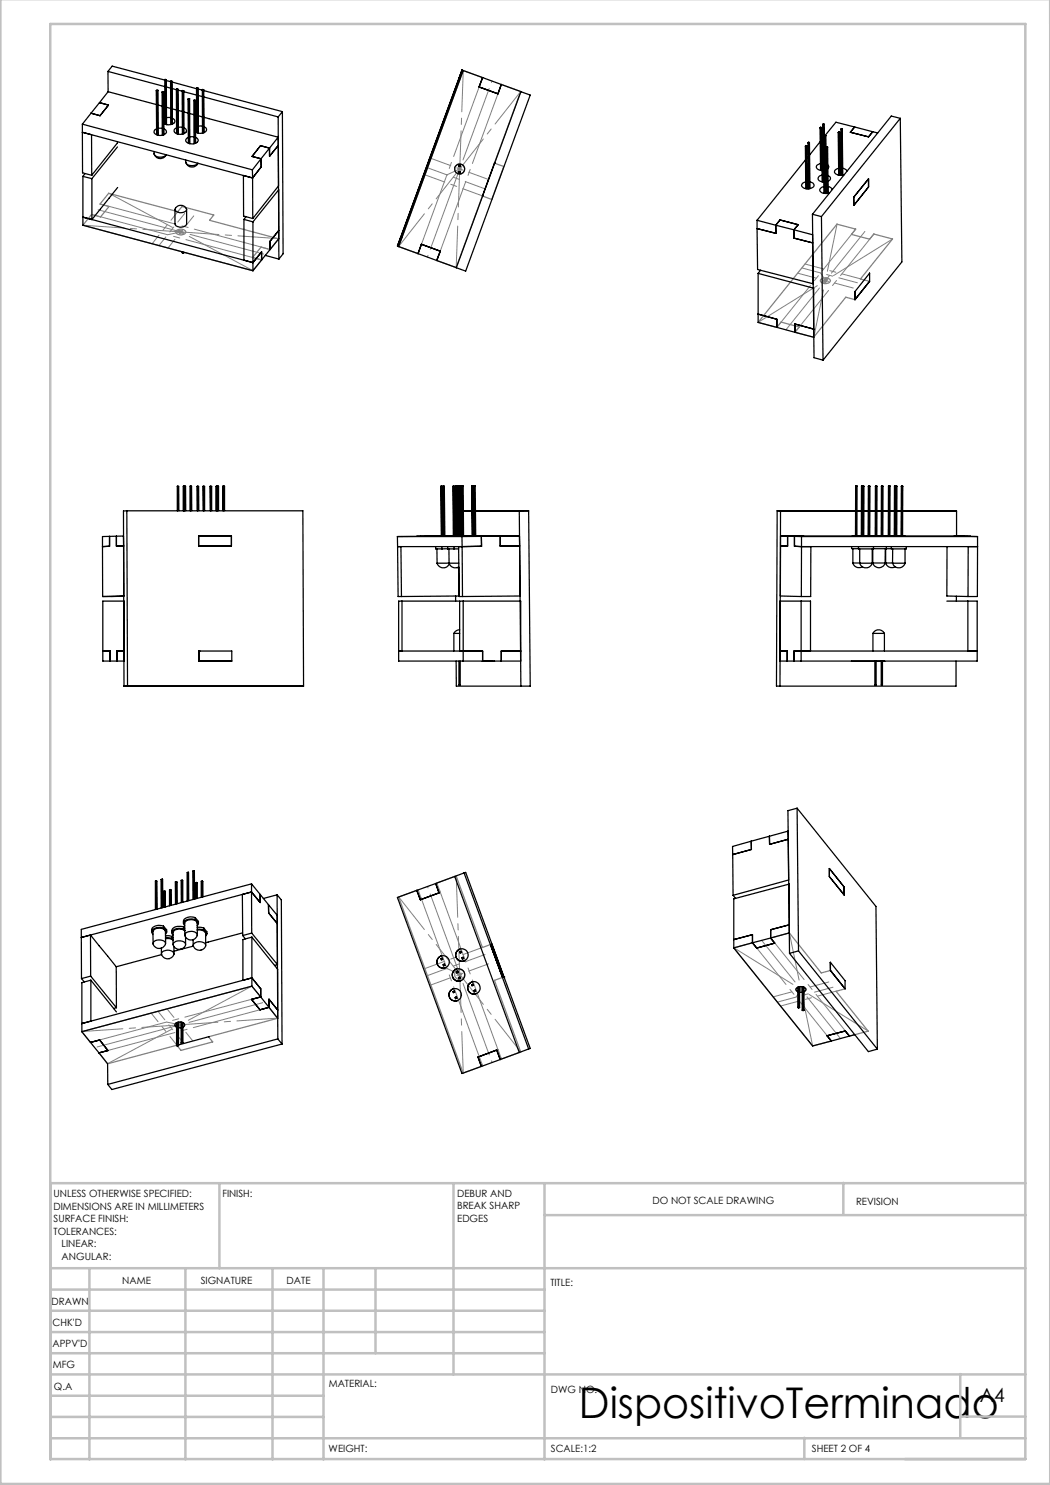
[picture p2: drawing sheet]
<svg xmlns="http://www.w3.org/2000/svg" width="210mm" height="297mm" viewBox="0 0 210 297" stroke-linecap="round" stroke-linejoin="round" font-family="sans-serif">
<g fill="none" stroke="#808080" stroke-width=".2">
<path d="M91.4 33.8h1M91.6 33.4l.7 .7M91.9 33.3v1M92.3 33.4l-.7 .7M35.7 46.4h1M35.8 46l.7 .7M36.2 45.9v1M36.5 46l-.7 .7M164.6 56.1h1M164.7 55.8l.7 .7M165.1 55.6v1.1M165.4 55.8l-.7 .7"/>
<path d="M91.4 194.9h1M91.6 194.6l.7 .7M91.9 194.4v1M92.3 194.6l-.7 .7M159.7 197.9h1M159.8 197.6l.7 .7M160.2 197.4v1M160.5 197.6l-.7 .7M35.5 205h.9M35.6 204.6l.7 .7M35.9 204.5v1M36.3 204.6l-.7 .7"/>
</g>
<g fill="none" stroke="#808080" stroke-width=".25">
<path d="M92.6 14.1l3.9 1.4-.7 1.9 3.8 1.4 .7-1.9 3.8 1.4-5.2 14.3 1.9 .7-2.4 6.6-1.9-.7-5.3 14.3-3.9-1.4 .8-1.9-3.8-1.3-.7 1.8-3.9-1.4zM21.7 38.7l13.9 3.6 .8-1 6.4 1.7-.9 1.1 13.8 3.7-1.7 2.1-1.8-.5-1.7 2.1 1.8 .5-1.7 2.1-34-9.1 1.7-2.1 1.8 .5 1.7-2.1-1.8-.5zM35.3 46.1a1.23 1.23 0 0 1 1.8 .3 1.13 1.13 0 0 1-1.9 0zM164.2 55.8a1.27 1.27 0 0 1 1.9 .3 1.11 1.11 0 0 1-1 .6 1.11 1.11 0 0 1-1-.6zM167.4 44.8l3.7 1-.8 1.1 3.6 .9 .9-1 3.7 1-6.4 8 1.8 .5-2.9 3.6-1.8-.5-6.5 8-3.7-.9 .8-1.1-3.6-1-.8 1.1-3.8-1zM79.7 179.4l3.9-1.4 .7 1.9 3.8-1.4-.8-1.9 3.9-1.4 5.3 14.3 1.9-.7 2.4 6.6-1.9 .7 5.2 14.3-3.8 1.4-.7-1.9-3.8 1.4 .7 1.9-3.9 1.4zM146.8 189.6l3.7-1 .8 1 3.6-1-.8-1 3.8-1 6.4 8 1.8-.5 2.9 3.7-1.8 .5 6.4 7.9-3.7 1-.8-1-3.7 .9 .9 1.1-3.8 1zM159.4 197.5a1.13 1.13 0 0 1 1.8 .5 1.22 1.22 0 0 1-2-.1zM16.4 206.3l34-9.1 1.7 2.2-1.8 .5 1.7 2.1 1.8-.5 1.7 2.2-13.8 3.7 .8 1-6.3 1.7-.9-1-13.8 3.7-1.7-2.2 1.8-.5-1.7-2.1-1.8 .5zM35.1 204.7a1.24 1.24 0 0 1 1.9 .3 1.18 1.18 0 0 1-2 0z"/>
<circle cx="91.9" cy="33.8" r="1"/>
<circle cx="91.9" cy="194.9" r="1"/>
</g>
<g fill="none" stroke="#c0c0c0" stroke-width=".5">
<path d="M.1 -.1v296.9h209.9v-296.9M10.1 4.8h195v287h-195zM43.9 236.6v17M90.7 236.6v38.3M108.9 236.6v55.3M168.7 236.6v6.3M205.1 236.6h-195v55.3M10.1 253.6h195M10.1 257.9h98.8M17.9 253.6v38.3M37.1 253.6v38.3M54.5 253.6v38.3"/>
<path d="M64.7 253.6v38.3M75.1 253.6v17M108.9 243h96.2M10.1 270.6h98.8M10.1 266.4h98.8M10.1 262.1h98.8M10.1 279.1h54.6M10.1 274.9h195M192.1 274.8v12.7M10.1 287.7h195M10.1 283.4h54.6M160.9 287.5v4.3"/>
<path d="M192.1 283.3h13"/>
</g>
<path d="M16.6 45l39.2 2.7M16.4 206.3l39.2-2.7" fill="none" stroke="#808080" stroke-width=".2" stroke-dasharray="15.2 1.3 1.3 1.3" stroke-dashoffset="7"/>
<path d="M21.7 38.6l28.9 15.5M21.5 212.7l28.9-15.5" fill="none" stroke="#808080" stroke-width=".2" stroke-dasharray="15.2 1.3 1.3 1.3" stroke-dashoffset=".8"/>
<path d="M167.4 44.8l-4.6 22.6M162.5 209.2l-4.6-22.6" fill="none" stroke="#808080" stroke-width=".2" stroke-dasharray="15.2 1.3 1.3 1.3" stroke-dashoffset="5.6"/>
<path d="M178.5 47.8l-26.8 16.7M173.6 206.2l-26.8-16.7" fill="none" stroke="#808080" stroke-width=".2" stroke-dasharray="15.2 1.3 1.3 1.3" stroke-dashoffset="1.3"/>
<path d="M79.7 49.3l24.5-31M91.2 53.5l1.5-39.4M79.7 179.4l24.5 31M91.2 175.2l1.5 39.4" fill="none" stroke="#808080" stroke-width=".2" stroke-dasharray="15.2 1.3 1.3 1.3" stroke-dashoffset="6.9"/>
<path d="M91.9 33.8l-.6 1.9M91.9 33.8l-2.5 1.2M36.2 46.4l-1.8-.5M36.2 46.4l-2.7 .5M165.1 56.1l.8-1M165.1 56.1l-1-1.5M91.9 194.9l-.6-1.9M91.9 194.9l-2.5-1.2M160.2 197.9l.8 1M160.2 197.9l-1 1.5M36 205l-1.8 .5M36 205l-2.7-.6" fill="none" stroke="#808080" stroke-width=".2" stroke-dasharray="15.2 1.3 1.3 1.3"/>
<path d="M30.4 48.7l5.2-6.4M31.8 49.1l5.1-6.4M33.6 49.6l5.2-6.4M30.2 202.6l5.2 6.4M31.6 202.2l5.1 6.5M33.4 201.8l5.1 6.4" fill="none" stroke="#808080" stroke-width=".2" stroke-dasharray="15.2 1.3 1.3 1.3" stroke-dashoffset="13"/>
<path d="M52.3 52l-34-9.1M53.2 50.9l-34-9.1M54 49.9l-34-9.1M52.1 199.4l-34 9.1M53 200.4l-34 9.1M53.8 201.5l-34 9.1" fill="none" stroke="#808080" stroke-width=".2" stroke-dasharray="15.2 1.3 1.3 1.3" stroke-dashoffset="-.5"/>
<path d="M159.5 54.6l11.1 3M160.4 53.6l11.1 3M161 52.8l11.1 3M154.6 199.4l11.2-3M155.5 200.4l11.1-3M156.1 201.2l11.1-3" fill="none" stroke="#808080" stroke-width=".2" stroke-dasharray="15.2 1.3 1.3 1.3" stroke-dashoffset="11.4"/>
<path d="M155.4 65.5l15.8-19.7M157.2 65.9l15.8-19.6M159 66.4l15.8-19.6M150.5 188.5l15.8 19.7M152.3 188.1l15.8 19.6M154.1 187.6l15.8 19.6" fill="none" stroke="#808080" stroke-width=".2" stroke-dasharray="15.2 1.3 1.3 1.3" stroke-dashoffset="4.6"/>
<path d="M85 35l11.5 4.2M85.5 33.6l11.5 4.2M86.2 31.7l11.5 4.2M85 193.7l11.5-4.2M85.5 195.1l11.5-4.2M86.2 197l11.5-4.2" fill="none" stroke="#808080" stroke-width=".2" stroke-dasharray="15.2 1.3 1.3 1.3" stroke-dashoffset="11"/>
<path d="M96.5 15.5l-12.9 35.2M98.4 16.2l-12.9 35.2M100.3 16.9l-12.9 35.2M96.5 213.2l-12.9-35.2M98.4 212.5l-12.9-35.2M100.3 211.8l-12.9-35.2" fill="none" stroke="#808080" stroke-width=".2" stroke-dasharray="15.2 1.3 1.3 1.3" stroke-dashoffset="-1.6"/>
<g fill="none" stroke="#000" stroke-width=".25">
<path d="M21.6 14.3v4M21.6 14.3l11.3 3M21.6 14.3l.8-1.1 10.5 2.8M21.6 18.3l-1.7 2.2M21.6 18.3l9.7 2.6M31.3 18.1v8.8M31.3 18.1l.2 .1M31.5 18.2v8.8M31.6 18.1l-.1 .1M31.6 18.1v9M31.6 18.1h-.3M32.4 18.4l.2 .1"/>
<path d="M32.4 18.4l.1 8.7M32.6 18.5l.1 8.5M32.7 18.4h-.3M32.7 18.4l-.1 .1M32.7 18.4l.1 8.5M32.9 16l.1 8.8M32.9 16h.3M33.2 16v8.9M33.3 15.9l-.1 .1M33.3 15.9v9M33.3 15.9l-.4 .1M33.3 17.4l.8 .2"/>
<path d="M33.3 16.1l.8 .2M34.1 16.3l.2 .1M34.1 16.3v8.6M34.3 16.4l.1 8.5M34.4 16.3h-.3M34.4 16.3l-.1 .1M34.4 16.3l.1 8.5M34.4 16.4l4.9 1.3M34.4 17.7l.9 .3M35.3 17.9v8.8M35.3 17.9l.2 .1M35.5 18l.1 8.8"/>
<path d="M35.6 17.8l-.1 .2M35.6 17.8v9M35.6 17.8l-.3 .1M35.6 18l.8 .2M36.4 18.2l.3 .1M36.4 18.2l.1 8.6M36.7 18.3v8.5M36.8 18.2h-.4M36.8 18.2l-.1 .1M36.8 18.2v8.5M36.8 18.3l2.5 .7M37.6 19.8l.1 8.8"/>
<path d="M37.6 19.8l.3 .1M37.9 19.9v8.8M37.9 19.8v.1M37.9 19.8l.1 8.9M37.9 19.8h-.3M39.3 17.7v8.8M39.3 17.7h.2M39.5 17.7l.1 8.9M39.6 17.6l-.1 .1M39.6 17.6l.1 9M39.6 17.6l-.3 .1M39.6 19.1l.9 .2"/>
<path d="M39.6 17.8l.9 .2M40.5 18l.2 .1M40.5 18v8.6M40.7 18.1v8.5M40.7 18h-.2M40.7 18v.1M40.7 18l.1 8.5M40.8 19.4l14.8 4M40.8 18.1l15.7 4.2M91.7 15.9h.1M91.8 15.9l.1 .1M92.4 14h.1"/>
<path d="M92.4 14l-12.9 35.2M92.4 14l.2 .1M92.5 14l-.7 1.9M92.6 14.1l-12.9 35.2M92.6 14.1l3.9 1.4M96.5 15.5l-.7 1.9 3.8 1.4 .7-1.9M96.5 15.5l3.8 1.4M100.3 16.9l3.9 1.4M104.2 18.3l1.8 .7-12.9 35.2-1.8-.7M104.2 18.3l-12.9 35.2M16.5 24.8l34 9.2M16.5 26.5l34 9.1"/>
<path d="M16.5 24.8v1.7M16.5 26.5l1.8 .4v8.2M16.5 26.5v8.1l1.8 .5M16.6 35.3v9.7l34 9.1M16.6 35.3l1.8 .4M17 34.7l-.4 .6M18.2 22.6l-1.7 2.2M18.4 35.7v8.2M19.9 20.5l1.8 .5-1.7 2.1-1.8-.5M19.9 20.5l-1.7 2.1M23.5 28.4v.2l-5.2 6.5M23.5 29.4l-5.1 6.3"/>
<path d="M23.5 37.5l-5.1 6.4M30.8 30.3a1.25 1.25 0 0 0 1.9 1l.5-.3a1.3 1.3 0 0 1-1.2 .7 1.3 1.3 0 0 1-1.2-.8M31.6 25.7h.9M31.6 21l.8 .2M32.7 21.3l.3 .1M32.8 25.7a.62 .62 0 0 1 .5 .7 .62 .62 0 0 1-.6 .6 1.43 1.43 0 0 1-1.9-.6l.1-.3 .4-.3M33 23.6l-.2 .2M33.3 21.4l.8 .3M34.1 23.5l-.8 .1M34.4 21.8l.9 .2M34.5 23.6a.65 .65 0 0 1 .5 .8 .65 .65 0 0 1-.7 .5h-.9l-.6-.2M35.3 25.5a.62 .62 0 0 0-.5 .7 .62 .62 0 0 0 .7 .6 1.34 1.34 0 0 0 1.8-.7l-.2-.3-.3-.3"/>
<path d="M35.6 25.5h.9M35.6 22.1l.8 .2M36.8 22.4l.8 .2M37.1 32a1.25 1.25 0 0 0 2 1l.5-.3a1.3 1.3 0 0 1-1.3 .7 1.3 1.3 0 0 1-1.1-.8M37.6 27.5a.62 .62 0 0 0-.5 .7 .62 .62 0 0 0 .7 .5 1.46 1.46 0 0 0 1.9-.7l-.2-.3-.4-.2M38 27.4h.8M38 22.7l.8 .2M38.8 20.1l.2 .1M38.8 20.1v8.6M39 20.2l.1 8.5M39.1 20.1h-.3M39.1 20.1l-.1 .1"/>
<path d="M39.1 20.1v8.5M39.1 23l.2 .1M39.3 25.3l-.2 .2M39.7 25.3h.8M39.7 23.1l.8 .3M40.8 23.5l14.8 3.9M40.8 25.3a.68 .68 0 0 1 .5 .9 .68 .68 0 0 1-.8 .4l-.6 .1-.8-.3M48.7 35.1v8.1l1.9 .5M50.5 34v1.6M50.5 35.6l.1 8.1M52.2 31.7l-1.7 2.3M52.2 31.7v1.7l-1.7 2.2"/>
<path d="M53.9 29.6l-1.8-.5-1.7 2.2 1.8 .4M53.9 29.6l-1.7 2.1M55.6 27.4l-1.7 2.2M55.6 27.4l.1 1.7M55.6 23.4l.2 28.4M55.7 29.1l-1.8 2.2v-1.7M55.7 29.1v8.1l-5.1 6.5M56.5 22.3l.1 28.5-.8 1M56.5 22.3l-.9 1.1M91.8 33.1h.2v.2h-.2zM91.8 34.3h.2v.3h-.2zM96.5 39.2h.1"/>
<path d="M98.9 32.6h.1M98.9 32.6l-2.4 6.6M161.1 29.2l.2 .1M161.1 29.2v8.5M161.1 32l-9.7 12.1M161.1 36.4a.68 .68 0 0 0-.7 .6 .68 .68 0 0 0 .6 .7 1.5 1.5 0 0 0 1.8-.6l-.2-.4-.6-.3M161.3 29.3v8.4M161.4 29.2l-.1 .1M161.4 29.2v8.6M161.4 29.2l-.2-.1-.1 .1M161.4 36.3h.3M161.6 28.6l.1 9.2"/>
<path d="M161.6 28.6h.2M161.6 31.4l-.2 .2M161.8 28.6l.1 9.1M161.9 28.5l-.2-.1-.1 .2M161.9 28.5l-.1 .1M161.9 28.5l.1 9.2M164 25.6h.2M164 25.6l.1 8.5M164 28.3l-2.1 2.7M164.1 32.7l-.2 .1a.62 .62 0 0 0-.6 .6 .62 .62 0 0 0 .6 .6l.5 .1M164.2 25.6l.1 8.5M164.3 25.5l-.1 .1"/>
<path d="M164.3 25.5l-.2-.1-.1 .2M164.3 25.5l.1 8.6M164.4 27.9h.1M164.4 27.9v8.5M164.4 32.7h.1M164.4 27.9l-.1 .1M164.4 35a.66 .66 0 0 0-.8 .6 .66 .66 0 0 0 .7 .7l.4 .1M164.5 27.8h.1M164.5 24.9l.1 2.9M164.5 27.9l.1 8.5M164.5 24.9h.2M164.6 27.7l-.2 .2"/>
<path d="M164.6 27.8l.2 10.9M164.6 27.8l-.1 .1M164.7 24.9l.1 5.2M164.7 35h.1M164.7 34.1h.1M164.8 37.3a.69 .69 0 0 0-.8 .7 .69 .69 0 0 0 .8 .7l1.1-.1M164.8 24.8l-.1 .1M164.8 24.8h-.2l-.1 .1M164.8 24.8l.1 5.3M164.9 30.2l.1 8.5M164.9 27.2v2.9M164.9 27.2l.2 .1"/>
<path d="M164.9 27.3h.1M165 30.1l-.1 .1M165 30.1l.1 8.6M165 30.1h-.2l-.1 .1h.2M165.1 37.3h.2M165.1 27.3l.1 9.1M165.2 27.1l.1 9.3h-.2M165.2 27.1l-.1 .2M165.2 27.1l-.3 .1M165.2 29.5l.1 9.2M165.2 29.5l.2 .1M165.2 32.8h.1"/>
<path d="M165.2 35h.1M165.3 33.9l-.1 .1M165.4 29.6l.1 9.1M165.5 29.4l-.1 .2M165.5 29.4l-.3 .1M165.5 29.4l.1 9.3M165.6 33v.1a.41 .41 0 0 1 0 .7M165.6 37.3l.6 .2 .2 .4M165.6 35.1a.59 .59 0 0 1 .5 .6 .59 .59 0 0 1-.5 .6M167.6 26.5l.2 .1M167.6 26.5l.1 8.5M167.7 33.7a.67 .67 0 0 0-.7 .3 .67 .67 0 0 0 .1 .8l.8 .2 1-.1"/>
<path d="M167.8 26.6l.1 8.4M167.9 26.4l-.3 .1M167.9 26.4l-.1 .2M167.9 26.4l.1 8.6M168 33.6h.2M168.2 25.9l.1 9.1M168.2 25.9h.1M168.3 25.9l.2 9.1M168.5 25.7l-.3 .2M168.5 25.7l-.2 .2M168.5 25.7l.1 9.3M168.6 33.7l.6 .2 .2 .4"/>
<path d="M170.9 25.4l-3.7-1-2.2 2.7M170.9 25.4l-.8 1.1 3.6 .9 .9-1.1M170.9 25.4l3.7 .9M173.7 35.8v1.6l-2.9 3.7-.1-1.7zM174.6 26.3l.9 .3M180.1 23.7l.3 28.7-15.8 19.6M180.1 23.7l-15.8 19.6M180.1 23.7l-1.8-.5-15.8 19.7M18.4 43.9l-1.8-.5 34 9.1M35 41.9v2.9a1.34 1.34 0 0 0 2.3 0v-2.9M35.3 41.4a1.12 1.12 0 0 1 1.2-.3 1.12 1.12 0 0 1 .8 1 1.37 1.37 0 0 1-2.3-.3zM36.4 50.4l.2 .3"/>
<path d="M36.6 50.4v.3M36.8 50.5l-.2 .2M48.8 43.9l1.8 .5M48.8 43.9v8.1l1.8 .5M49.2 43.3l-.4 .6M50.6 44.4l5.1-6.4v9.8l-1.7 2.1M50.6 44.4v9.7M52.3 52v-1.6l-1.7 2.1M52.3 52l-1.7 2.1M53.1 51.1l2.7 .7M54 49.9l-1.7 2.1M55.7 46.1l-1.7 2.2v1.6"/>
<path d="M79.5 49.2h.1M79.6 49.2l.1 .1M79.7 49.3l3.9 1.4M80.3 47.4l-.7 1.8M80.4 47.4l-.2-.1-.7 1.9M83.6 50.7l.7-1.8 3.8 1.3-.8 1.9M83.6 50.7l3.7 1.4M87.3 52.1l4 1.4M151.4 44.1l3.8 .9M151.4 44.1v1.6M151.4 45.7l.1 8.2 11.1 2.9-.1-8.2M151.6 54.7l11.1 2.9v9.8l-3.7-.9"/>
<path d="M151.6 54.7v9.8l3.8 1M152.1 54l-.5 .7M155.2 45l.8-1 3.6 .9-.8 1.1M155.2 45v1.7l-3.8-1M155.2 45l3.6 1M158.8 46v1.6l3.7 1M158.8 46l3.7 1v1.6M162.5 42.9l.3 28.6 1.8 .5M162.5 42.9l1.8 .4M164.3 43.3l.3 28.7M171 58.3v1.6M173.9 54.6h.1"/>
<path d="M173.9 54.6v1.7l-2.9 3.6M173.9 54.6l-2.9 3.7M151.6 62.8l3.8 1v1.7M155.4 65.5l3.6 1M162.7 65.8l-3.7-1v1.7M35.5 97.3v4.9M36.7 97.3v4.9M36.8 97.3h-.1v4.9M36.9 97.2v5M38.1 97.2v5M39.5 97.3v4.9M40.7 97.3v4.9"/>
<path d="M42.1 97.3v4.9M43.3 97.3v4.9M43.4 97.3h-.2v4.9M43.5 97.2v5M44.7 97.2v5M88.3 97.3v10M88.7 97.3l.1 10M90.7 97.3l.1 10M91.1 97.3l.1 10M91.3 97.3h.1M91.3 97.3l.1 10 .9-.1-2.5 .1h.9M91.3 97.3l.1 9.9"/>
<path d="M91.8 97.3l.1 9.9M91.9 97.3l.3-.1 .1 10h.2l-.1-10h.2l.1 10M92 97.3h-.3l.1 9.9M92 97.3v9.9M92 97.2l.1 10M92.5 97.2v10M94.4 97.2l.1 10M94.9 97.2v10M171.2 97.2v10M172.4 97.2l-.1 10M173.7 97.3v10M175.2 97.3l-.1 9.9"/>
<path d="M176.4 97.3l-.1 10M177.8 97.2l-.1 10M179 97.2l-.1 10M179.1 97.3v10M179.2 97.3l-.3-.1v10M180.3 97.3v10M20.5 109.3v10M21.9 107.3v2h-1.4M23.3 107.2v2h1.4v-2l-4.2 .1v2M24.7 102.2h35.9l.1 35h-35.9zM24.8 119.2l-4.3 .1M25.4 102.2l.1 35"/>
<path d="M35.5 102.2v-4.9h.2l.1 4.9M36.8 102.2v-5h.3v5M38 102.2v-5h.3v5M39.4 102.2v-4.9h.3l.1 4.9M39.7 107.2h6.6v2h-6.6zM40.6 102.2v-4.9h.3v4.9M42.1 102.2l-.1-4.9h.3v4.9M43.4 102.2v-5h.3v5M44.6 102.2v-5h.3v5M79.5 107.3h12.9M79.5 107.3v2M79.5 109.3h12.9"/>
<path d="M79.5 109.3l.1 10h.7M80.2 109.3l.1 10M87.1 109.3v.5h1.3M87.1 107.2h.7l-3.7 .1M87.1 107.2l-7.6 .1M87.4 109.8v2.8M87.4 112.6a1.29 1.29 0 0 0 1.2 1 1.29 1.29 0 0 0 1.3-.9M88.2 107.3h-.8l2.5-.1-.9 .1-.1-10h-.3l.1 10h-.2l-.1-10h-.2l.1 10M88.3 107.2h-1.2M88.4 109.3v.5M88.5 107.2h.2M89 107.2h1.7"/>
<path d="M89.5 109.3v.5h1.3M89.5 109.7l-1.1 .1M89.8 109.8v2.8M89.8 112.6a1.33 1.33 0 0 0 2 .8M89.8 112.6h-2.4M89.8 112.6h2M90.7 107.2l-.2 .1h.2M90.8 109.3v.5M90.8 109.8h.9M90.9 107.2h.2l-.2 .1-.1-10h-.2l.1 10M90.9 107.2h.2M91.1 102.2h-.2l.1 5"/>
<path d="M91.1 119.2v1M91.4 107.2h1.6h-1M91.4 113.5l.4 .1v5.6l-11.5 .1M91.6 102.2h.1M91.6 107.2h.2M91.6 107.2l-.1-9.9h-.5l.1 10M91.7 109.3l.1 10h.7M92.3 102.2h.1M92.3 107.2h.2M92.4 107.3v2M92.4 109.3l.1 10M92.7 102.2h1.7"/>
<path d="M94.4 107.2h-2.4M94.7 102.2h.1M94.7 107.2h.2M95.1 102.2h8.8M95.1 102.2h10.6M95.6 107.3h.7v2h-3.9M99.3 107.2h.7v2h3.9M103.9 102.2l.3 35M103.9 107.2h-10.4h.9l-.1-10h.3l.1 10h.2l-.1-10h.2l.1 10M103.9 107.2l-11.5 .1M103.9 107.2v2M103.9 109.2l.1 10-11.5 .1"/>
<path d="M105.7 102.2l.3 35h-14.7l-.1-5M105.7 102.2h-1.8M155.4 102.2l-.1 35h35.9v-5M155.4 102.2h15.7M155.4 102.2h.7M156.1 107.2l18.3 .1h-.4v-10h-.3l-.1 10-.8-.1M156.1 102.2h15M156.1 107.2l4.2 .1v2M156.1 107.2v2M156.1 102.2l-.1 35M156.1 109.2v10l4.2 .1M160.3 109.3h35.2"/>
<path d="M160.3 109.3v10M160.8 107.3l-3.3-.1v2h-1.4M162.2 109.3l-.1 10h-1.8M170.3 109.3v.4h1.4M170.6 112.6a1.27 1.27 0 0 0 1.9 .7M170.6 112.6h1.3M170.6 109.7v2.9M171.1 107.2v-10h.3v10M171.4 107.2h.9zM171.4 102.2h.9M171.7 109.3v.4M171.9 112.6a1.31 1.31 0 0 0 1.3 1 1.31 1.31 0 0 0 1.2-1"/>
<path d="M171.9 112.6h2.5M171.9 109.8v2.8M172.3 107.2v-10h.3l-.1 10.1M172.5 107.3v-10h.3v10M172.8 107.2h.3zM172.8 107.2h.8M172.8 102.2h.9M174 107.2h1M174 102.2h1.1M174.4 109.8v2.8M174.6 112.6a1.28 1.28 0 0 0 1.2 1 1.28 1.28 0 0 0 1.2-1M174.6 112.6h2.4"/>
<path d="M174.6 109.8v2.8M174.7 109.7h2.6M174.7 109.3v.5l-3-.1M175.4 107.2h.8M175.4 102.2h.9M176.2 107.2h-.8v-9.9h-.3l-.1 9.9h-.4h2.5h-.5M176.2 107.3l.1-10h.3v10M176.6 107.2l4.4 .1h-.5l.1-10h-.3l-.1 10-.8-.1M176.6 102.2h1.1M177.1 109.7l-.1 2.9M177.1 112.6a1.27 1.27 0 0 0 1.9 .7M177.1 112.6h1.4"/>
<path d="M177.1 109.7v2.9M177.3 109.7h1M177.3 109.3v.4M177.7 107.2v-10h.3v10M178 107.2h.9zM178 102.2h.9M178.3 109.3v.4M178.5 112.6a1.31 1.31 0 0 0 1.2 1 1.31 1.31 0 0 0 1.3-1M178.5 112.6h2.5M178.5 109.8v2.8M179 107.3l.1-10h.3v10M179.4 107.2h.3z"/>
<path d="M179.4 107.2h.8M179.4 102.2h.8M180.5 107.2h10.8M180.6 102.2h10.7M181 109.8v2.8M181.3 109.3v.5l-3-.1M189.4 109.3v9.9l4.2 .1M191.3 119.2v1M191.3 107.2l4.2 .1M191.3 102.2v5M192.7 107.2h-1.8l1.3 .1M193.6 109.3v10"/>
<path d="M195.5 107.3h-36.6v2h1.4M195.5 109.3v10h-1.9M195.5 107.3v2M20.6 120.2h4.2v12h-4.2zM20.6 130.2h1.4v2M24.8 130.2h-1.4v2M39.8 130.2h.1M39.8 130.2h6.6v2h-6.6zM79.7 130.2h16.8v2.1M80.4 120.2v10M90.8 126.7h1.1M90.8 126.7v3.5"/>
<path d="M91.8 120.2h-12.1v12h24.4v-12h-12.2v10M91.8 132.2v4.8h.2v-4.8M91.9 126l-.6 .1-.5 .6M92.6 120.2v12M98.4 132.2l-1.9 .1M98.9 132.2l-2.4 .1M104.1 130.2h-3.8v2M156 130.2h1.4v2M160.2 120.2v12M170.3 132.2l4.7 .1M174.6 126.7a1.28 1.28 0 0 1 1.1-.7 1.28 1.28 0 0 1 1.2 .7M174.6 126.7h2.3"/>
<path d="M174.6 126.7v3.5M175 132.2v4.8h.2v-4.8M175.2 132.3h1M176.2 132.2v4.8h.3v-4.8l.4 .1M176.5 132.3h.4M176.9 126.7v3.5M176.9 132.2v.1M189.4 120.2h6v12h-39.4v-12h6.1v10M193.6 120.2v10M195.4 130.2h-36.6v2M31.3 176.1l-.2 .1v5.7M31.3 176.1v5.7"/>
<path d="M31.3 176.1l.1 5.7M32.5 175.8v5.7M32.5 175.8l.1 5.7M32.5 175.8l-.3 .1v5.7M33 178.2l-.3 .1 .1 3.2M33 178.2v3.2M33 178.2l.1 3.2M34.1 177.9v3.2M34.1 177.9l.1 .1v3M34.1 177.9l-.2 .1v3.1M35.3 176.3l-.2 .1v4.4M35.3 176.3v4.5"/>
<path d="M35.3 176.3l.1 4.4M36.4 176l.1 4.4M36.4 176l.1 .1v4.3M36.4 176l-.2 .1 .1 4.4M37.6 174.4l-.2 .1v5.7M37.6 174.4l.1 5.7M38.8 174.1v5.7M38.8 174.1l.1 5.7M38.8 174.1l-.2 .1v5.7M39.3 176.5l-.2 .1v3.1M39.3 176.5v3.2M39.3 176.5l.1 3.2"/>
<path d="M40.5 176.2v3.2M40.5 176.2l.1 .1v3M40.5 176.2h-.2v3.3M48.5 178.9v8.2M50.3 176.8v1.6M50.3 178.4l-34 9.1M50.3 176.8l-34 9.1v1.6M50.3 178.4l1.7 2.1v-1.6M50.3 176.8l1.7 2.1M50.3 178.4v8.2M52 178.9l1.7 2M55.4 179l.2 28.8"/>
<path d="M55.4 179l-2.7 .7M55.4 179l.9 1 .1 28.8M87.1 176.7l-7.6 2.8 12.9 35.2 7.6-2.8M87.1 176.7l.7 1.9-3.7 1.3-.7-1.8M90.9 175.3l-3.8 1.4M90.9 175.3l13 35.2M92.8 174.6l-1.9 .7M92.8 174.6l12.9 35.2M92.8 174.6l.3-.1 12.9 35.2-.3 .1M146.5 170.9l.1 8.2M146.6 179.1l.5 .6M150.2 168.2l.1 1.7-3.8 1"/>
<path d="M150.2 168.2l-3.7 1.1v1.6M153.9 167.2v1.7l3.8-1.1M157.7 167.8l-.1-1.6-7.4 2M157.7 167.8v8.2l-11.1 3.1M159.4 161.6l-1.8 .5 .3 28.6M159.4 161.6l.3 28.6M159.4 161.6l15.8 19.7 .3 28.5M165.9 173.7l2.9 3.7v1.6l-2.9-3.7zM16.3 187.5v8.2M16.3 195.7l.6 .7M18.1 187l5.1 6.4M18.1 187l-1.8 .5"/>
<path d="M18.1 187v8.2M18.1 195.2l-1.8 .5M18.1 195.2l5.2 6.3M18.2 196l5.1 6.4M18.2 196l-1.8 .5v9.8M23.2 193.4l.1 8.1M30.6 188.7v-2.4a1.46 1.46 0 0 1 2.5 0v2.4M30.8 188.3a1.64 1.64 0 0 1 2.3 .3 1.22 1.22 0 0 1-1.3 1.1 1.22 1.22 0 0 1-1.1-1.2zM32.3 189.6v1.1M32.3 190.9l-9.1 2.5M32.6 190.3a1.37 1.37 0 0 1 2.2 .6 1.24 1.24 0 0 1-1.4 .9 1.24 1.24 0 0 1-1.1-1.2zM32.7 185.6a1.79 1.79 0 0 0-2.4 .7l.3 .5"/>
<path d="M32.7 185.2a1.71 1.71 0 0 0-2.4 .7v.4M32.7 185.6l.6 .8M32.7 185.2l.6 .8v.4M32.7 185.2v.4M33.1 187.7h.9l.6 .4M33.1 187.6l.4-.1 .9 .2M33.1 187.2l1.3 .1M33.3 186.4l-.2 .4M34.4 187.7l.2 .3M34.4 187.3v.4M34.4 187.3l.2 .3M34.8 188.5a1.64 1.64 0 0 1 2.3 .3 1.22 1.22 0 0 1-1.3 1.1 1.22 1.22 0 0 1-1.1-1.2z"/>
<path d="M34.8 189.3v1.4M36.7 185.8a1.74 1.74 0 0 0-2.3 .7l.2 .5M36.7 185.4a1.71 1.71 0 0 0-2.3 .7v.4M36.7 185.4v.4M36.7 185.8l.3 .3M36.7 185.4l.2 .3M37 186.2a1.58 1.58 0 0 0-2.4 .3v2.4M37.1 186.7a1.56 1.56 0 0 1 2.3 .2 1.22 1.22 0 0 1-1.2 1.1 1.22 1.22 0 0 1-1.2-1.2zM37.1 187.4v1.5M38.6 187.9v1.2M38.7 189.2l-3.9 1M38.9 188.6a1.59 1.59 0 0 1 2.2 .4 1.22 1.22 0 0 1-1.2 1 1.22 1.22 0 0 1-1.2-1.1z"/>
<path d="M39.1 183.9a1.79 1.79 0 0 0-2.4 .7l.2 .5M39.1 183.5a1.71 1.71 0 0 0-2.4 .8v.3M39.1 183.9l.6 .8M39.1 183.5l.6 .8v.4M39.1 183.5v.4M39.4 186.1a1.35 1.35 0 0 1 1.7 .6v2.4M39.4 185.9l1.3 .1M39.4 185.5l1.3 .1M39.5 187l-.1-2.4a1.47 1.47 0 0 0-2.2-.3l-.3 .3 .1 2.4M39.7 184.7l-.3 .4M40.7 186l.7 .8M40.7 185.6l.7 .8v.4"/>
<path d="M40.7 185.6v.4M41.4 186.8l-.3 .4M48.5 186.6l-7.4 2M48.5 187.1l.6 .7M50.3 186.6l-1.8 .5M50.3 186.6l5.2 6.3M50.4 187.4l5.1 6.4v9.9l-3.4-4.3M50.4 195.6l1.7 2.2v1.6M50.4 187.4v9.8M50.4 187.4l-1.8 .5v8.2l1.8-.5M50.4 195.6l-34 9.1 1.8-.5v-8.2M50.4 197.2l-34 9.1"/>
<path d="M50.4 197.2l1.7 2.2M52.1 199.4l-1.8 .5 1.7 2.1 1.8-.5v-1.7l1.7 2.2M53.7 180.9v1.7l1.8 2.1M53.7 180.9l1.8 2.2v1.6M55.5 184.7v8.2M55.5 192.9l-.6 .2M88.2 191.7l.3-.1v.3l-.2 .1zM88.2 191.2a1.26 1.26 0 0 0-.7 1.6 1.26 1.26 0 0 0 1.6 .8M88.4 191.7v.2M88.8 192.9l.1 .2M88.8 192.9l.2 .2h-.1M88.8 192.9h-.2l.1 .3 .2-.1"/>
<path d="M90.6 197.8a1.26 1.26 0 0 0-.7 1.6 1.26 1.26 0 0 0 1.6 .7M90.8 198.3v.2M90.8 198.3h-.2l.1 .2h.1M90.8 198.3l.1-.1v.2l-.1 .1M91 199.5l.3-.1 .1 .2-.3 .1zM91.2 199.4l.1 .3M91.3 193.8a1.24 1.24 0 0 0-.8 1.6 1.24 1.24 0 0 0 1.6 .7M91.4 194.3l.1 .2M91.4 194.3h-.1v.3l.2-.1M91.4 194.3l.3 .1-.2 .1M91.7 195.5l.3-.1 .1 .2-.3 .2zM91.9 195.5l.1 .2"/>
<path d="M92 189.8a1.26 1.26 0 0 0-.8 1.6 1.26 1.26 0 0 0 1.6 .8M92.1 190.3l.1 .2M92.1 190.3l-.2 .1 .1 .2 .2-.1M92.1 190.3l.2 .2h-.1M92.5 191.5l.1 .2M92.5 191.5l-.1 .1 .1 .2 .1-.1M92.5 191.5l.2-.1v.3h-.1M94.3 197l.3-.2 .1 .3-.3 .1zM94.4 196.4a1.26 1.26 0 0 0-.8 1.6 1.26 1.26 0 0 0 1.6 .8M94.5 196.9l.1 .2M94.8 198.1l.3-.1v.3l-.2 .1zM95 198v.3"/>
<path d="M98.1 188.9l2.4 6.6zM98.3 188.8l2.5 6.6M100.5 195.5h.1M100.8 195.4h.1M146.8 187.9l3.7-1v1.7M146.8 189.6l15.7 19.6 3.8-1M150.5 188.6l-3.7 1M154.1 187.6l3.8-1v-9.8l-11.1 3v9.8M154.1 187.6l-3.6 1M154.1 187.6l.8 1-3.6 1-.8-1M157.9 185l-3.8 .9v1.7M157.9 190.7l15.8 19.6 1.8-.5"/>
<path d="M159.6 198.4a.51 .51 0 0 1-.4-.6 .51 .51 0 0 1 .6-.4 1 1 0 0 1 1.4 .5l-.4 .5M159.6 197.4v4.1M159.7 190.2l-1.8 .5M159.7 190.2l15.8 19.6M159.7 197.4v4M159.9 198.5h.5M159.9 197.3v4.2M160.4 197.3v4.7M160.6 197.4v4.5M160.8 197.4v4.6M166.1 192.5l2.9 3.6v1.7l-2.9-3.7M166.1 192.5v1.6"/>
<path d="M16.4 206.3l1.7 2.2M18.1 208.5l1.8-.5 1.7 2.1-1.8 .5M18.1 208.5l1.7 2.1M19.8 210.6l1.7 2.2 .1 4.1M23.3 201.5l-.6 .2M35.3 205.5a.51 .51 0 0 1-.3-.6 .51 .51 0 0 1 .5-.4 .89 .89 0 0 1 1.4 .7l-.3 .3M35.3 204.5v4.6M35.3 209.1l.2 .1 .2-.1M35.5 204.5v4.5M35.5 209l-.2 .1M35.5 209l.2 .1M35.7 205.5h.5"/>
<path d="M35.7 204.4v4.7M36.2 204.4v4.2M36.2 208.6l.2 .1 .2-.1M36.4 204.5v4M36.4 208.5l-.2 .1M36.4 208.5l.2 .1M36.6 204.5v4.1M41.7 207.4h.1M41.7 207.4l-6 1.6M55.6 207.8l-34 9.1M55.6 207.8l.8 1M56.4 208.8l-34 9.1-.8-1"/>
<path d="M100 211.9l-.7-1.9-3.7 1.4 .7 1.9M103.9 210.5l-3.9 1.4M105.7 209.8l-1.8 .7M159.6 201.5l.1 .1 .2-.1M159.7 201.4l.2 .1M159.7 201.4l-.1 .1M160.4 202l.2 .1 .2-.1M160.6 201.9l-.2 .1M160.6 201.9l.2 .1M169.9 207.2l-.8-1-3.7 .9 .9 1.1M169.9 207.2l-3.6 1M171 206.9l-1.1 .3"/>
<circle cx="91.9" cy="33.8" r="1"/>
<circle cx="88.6" cy="192.4" r="1.26"/>
<circle cx="91" cy="199" r="1.25"/>
<circle cx="91.7" cy="195" r="1.25"/>
<circle cx="92.4" cy="191" r="1.25"/>
<circle cx="94.8" cy="197.6" r="1.25"/>
</g>
<text font-size="8.5" x="115.8" y="283.5">DispositivoTerminado</text>
<text font-size="3.9" x="196" y="280.4">A4</text>
<g font-size="2">
<text x="10.7" y="239.5">UNLESS OTHERWISE SPECIFIED:</text>
<text x="44.5" y="239.5">FINISH:</text>
<text x="91.4" y="239.4">DEBUR AND</text>
<text x="10.7" y="242">DIMENSIONS ARE IN MILLIMETERS</text>
<text x="10.7" y="244.5">SURFACE FINISH:</text>
<text x="91.4" y="241.9">BREAK SHARP</text>
<text x="91.4" y="244.4">EDGES</text>
<text x="130.5" y="240.8">DO NOT SCALE DRAWING</text>
<text x="171.2" y="241">REVISION</text>
<text x="10.7" y="247">TOLERANCES:</text>
<text x="12.3" y="249.5">LINEAR:</text>
<text x="12.3" y="252">ANGULAR:</text>
<text x="24.4" y="256.9">NAME</text>
<text x="40.1" y="256.8">SIGNATURE</text>
<text x="57.3" y="256.8">DATE</text>
<text x="110.1" y="257.1">TITLE:</text>
<text x="10.3" y="260.9">DRAWN</text>
<text x="10.5" y="269.3">APPV'D</text>
<text x="10.5" y="265.2">CHK'D</text>
<text x="10.6" y="273.6">MFG</text>
<text x="10.8" y="278">Q.A</text>
<text x="65.8" y="277.4">MATERIAL:</text>
<text x="110.2" y="278.5">DWG NO.</text>
<text x="65.7" y="290.4">WEIGHT:</text>
<text x="110.2" y="290.5">SCALE:1:2</text>
<text x="162.4" y="290.4">SHEET 2 OF 4</text>
</g>
</svg>
